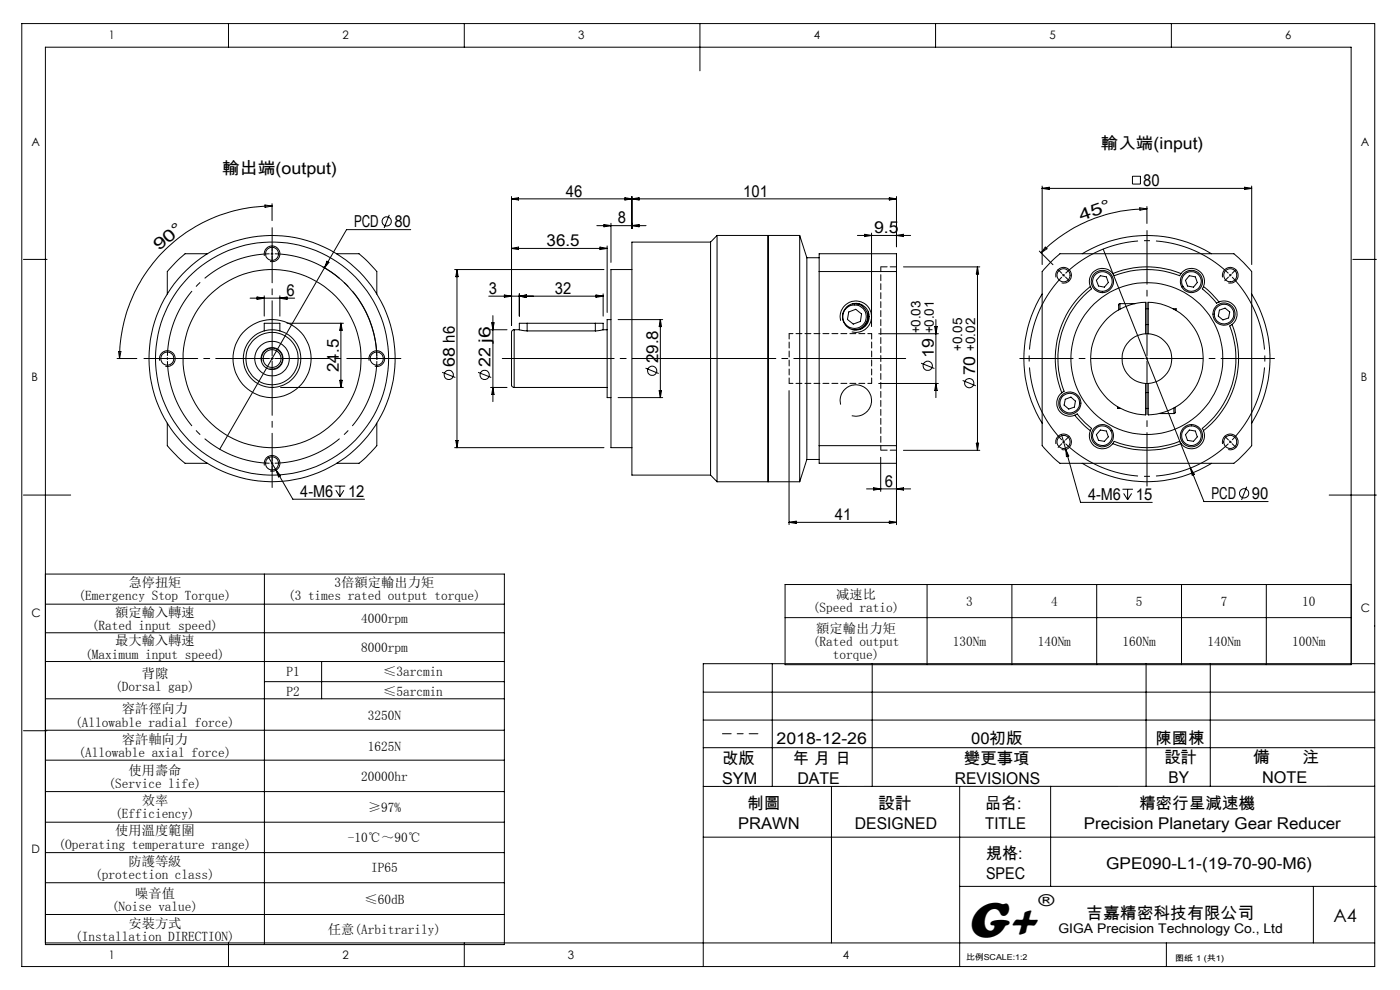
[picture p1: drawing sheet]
<svg xmlns="http://www.w3.org/2000/svg" width="297mm" height="210mm" viewBox="0 0 297 210" stroke-linecap="round" stroke-linejoin="round" font-family="sans-serif">
<g fill="none" stroke="#000" stroke-width=".21">
<path d="M4.6 5h287v200h-287zM48.5 5v5M98.5 5v5M148.5 5v10M198.5 5v5M248.5 5v5M221.1 39.5v16.6M221.1 40h44.4M221.1 40l1.5-.3v.5zM240.2 37.4h1.7v1.6h-1.7zM264 39.7l1.5 .3-1.5 .2zM265.5 39.5v16.6"/>
<path d="M5 55h5M44 53.8h-4.7l-2 1.8-1.8 2v4.8M56.1 54.3a1.67 1.67 0 0 1 1.4-2.1 1.67 1.67 0 0 1 1.9 1.8 1.67 1.67 0 0 1-2.1 1.4M56.2 43.5l1.5 .2-1.5 .3zM57.4 53.9h.6M57.7 43.7a32.3 32.3 0 0 0-32.3 32.4M57.7 43.2v3.6M57.7 53.6v.5M68.4 56.6a22.3 22.3 0 0 1 11.5 19.6M68.8 56.8l-22.2 38.5M69.4 55.4l.4 .3-1 1.1zM71.4 53.8h4.8l1.9 1.8 1.8 2v4.8"/>
<path d="M82.6 45.6l-1.1 2.8M87.1 48.7h-13.6l-4.7 8.1M96.4 57.2h31.7M96.9 57.2v37.8M96.9 57.2l.3 1.5h-.5zM108.5 41.7v27.3M108.5 52.7h20.3M108.5 52.7l1.5-.3v.5zM108.5 42.2l1.5-.3v.5zM108.5 42.2h81.7M126.6 47.9h10.5M127.3 52.4l1.5 .3-1.5 .2z"/>
<path d="M128.1 47.6l1.5 .3-1.5 .2zM128.8 52.2v14.1M129.6 47.4v8.3M132.6 41.9l1.5 .3-1.5 .2zM134.1 57.2h-4.5v37.8h4.5M134.1 41.7v6.8M134.1 47.9l1.5-.3v.5zM134.1 42.2l1.5-.3v.5zM150.7 51.4v49.4M150.7 51.4h-16.6v49.4h16.6M152.1 49.9v52.3M152.1 49.9h17.6"/>
<path d="M152.1 49.9l-1.4 1.5M162.9 49.9v52.3M169.7 49.9v52.3M169.7 49.9l1.5 4.8M171.2 54.7v42.8M171.2 54.7h2.6M173.8 57.6v-3.8h16.4v3.8M173.8 57.6h16.4M173.8 57.6v36.9M181.9 49.9h11.3M183.4 49.7l1.5 .2-1.5 .3zM184.9 49.5v19.8"/>
<path d="M188.7 41.9l1.5 .3-1.5 .2zM190.2 49.9l1.5-.2v.5zM190.2 57.6v36.9M190.2 41.7v10.6M191.7 56.6h16.2M207.4 56.6v38.9M207.4 56.6l.2 1.5h-.5zM220.5 53.3l2.9 2.9M221.8 52.4l.3 .4-1.2 .8zM223.3 55.2l1.6-1.4h36.9l1.9 1.8 1.8 2v36.9l-2.7 2.9-1 .9h-36.9l-2.5-2.3-1.3-1.5v-36.9zM224 58.8a1.67 1.67 0 0 1 1.4-2.1 1.67 1.67 0 0 1 1.9 1.8 1.67 1.67 0 0 1-2.1 1.5M225.4 58.2l.2 .2"/>
<path d="M225.6 58.4l-.2 .2M225.6 58.4l.2 .2M225.8 58.2l-.2 .2M229.6 53.8a26.2 26.2 0 0 1 27.4 0M233.4 58.5l1.3 .2 .4 1.2-.8 1-1.3-.2-.4-1.2zM234 52.8l18.6 46.5M236.1 58a19.1 19.1 0 0 1 14.4 0M236.1 58a2.77 2.77 0 0 0-3.6-.7 2.77 2.77 0 0 0-1.2 3.5M236.1 58l.2 .4a19.8 19.8 0 0 1 14 0l.2-.4M241.8 44.1l1.5 .2-1.5 .3zM243.3 44.3a31.9 31.9 0 0 0-22.4 9.3M243.3 43.8v3.6"/>
<path d="M250.5 58a2.77 2.77 0 0 1 3.6-.7 2.77 2.77 0 0 1 1.2 3.5M252.3 58.5l1.3 .2 .4 1.2-.8 1-1.3-.2-.4-1.2zM259.4 58.8a1.68 1.68 0 0 1 1.4-2.1 1.68 1.68 0 0 1 1.8 1.8 1.68 1.68 0 0 1-2 1.5M287 55h5M24.8 76.1h4.2M25.2 74.6h.4l-.2 1.5zM33.9 76.5a1.68 1.68 0 0 1 1.4-2.1 1.68 1.68 0 0 1 1.9 1.8 1.68 1.68 0 0 1-2.1 1.5M53.1 63.2h9.4M54.5 63l1.6 .2-1.6 .3zM55.6 76.7a2.21 2.21 0 0 1 1.9-2.8 2.21 2.21 0 0 1 2.4 2.3 2.21 2.21 0 0 1-2.8 2M56.1 70.2v-1.6h3.3v1.6M56.1 62.8v4.3"/>
<path d="M59.4 62.8v4.3M59.4 63.2l1.5-.2v.5zM60.9 68.6h11.9M72.3 68.6v13.6M72.3 68.6l.3 1.5h-.5zM78.3 76.5a1.67 1.67 0 0 1 1.5-2.1 1.67 1.67 0 0 1 1.8 1.8 1.67 1.67 0 0 1-2.1 1.5M93.8 79l2.8 1.1M101.4 79l2.8 1.1M103.7 62.8h24.3M104.1 69.9h3.5M104.3 68.5h.5l-.2 1.4zM104.6 66.9v18.3"/>
<path d="M107 62.6l1.5 .2-1.5 .3zM109.1 69.9a.8 .8 0 0 0-.6 1.2v6.2a16.7 16.7 0 0 0 .2 4.7l.4 .2M109.1 69.9v12.3M110.2 62.3v4.8M110.2 62.8l1.5-.2v.5zM110.2 69.9l1.6 .3M111.8 68.6h-1.6v1.3h-1.1M111.8 68.6h14.5M111.8 70.2h14.5M111.8 68.6v1.6M126.3 68.6h1.7v1.3h.8M126.3 68.6v1.6"/>
<path d="M126.4 62.6l1.6 .2-1.6 .3zM127.9 69.9l-1.6 .3M128 62.3v4.8M129.6 67.8h-.8v16.5h.8M131.1 67.8h9.5M136.9 78.1l2.8 1.1M140.1 67.8v16.5M140.1 67.8l.2 1.5h-.5zM178.3 68a3.3 3.3 0 0 1 3-4.2 3.3 3.3 0 0 1 3.6 3.7 3.3 3.3 0 0 1-4.2 2.9M180.1 66.2l1.4-.6 1.3 1-.3 1.6-1.5 .5-1.2-.9zM180.9 64.4a2.77 2.77 0 0 1 3.2 2.8 2.77 2.77 0 0 1-3.2 2.7M180.9 64.4h.1"/>
<path d="M181.6 64.4h.6M184.2 66.1a3.2 3.2 0 0 1-1.7 3.7M186.4 70.8h12.7M195.4 77l2.8 1.2M198.3 69.3h.5l-.3 1.5zM198.5 67.8v16.5M221.1 62.4a26.1 26.1 0 0 0 0 27.4M231.3 60.8a19.5 19.5 0 0 0-6.1 22.5M231.3 60.8l.2 .4a19.3 19.3 0 0 0-5.8 21.8l-.5 .3M237.6 64.4l-.3 .2v1.1M237.6 64.4v1.2M237.6 64.4h3"/>
<path d="M240.6 64.4h.1M243 70.8v-6.7a11.9 11.9 0 0 0-11.6 12 11.9 11.9 0 0 0 11.6 11.9v-6.7M243 70.8a5.3 5.3 0 0 0-5 5.3 5.3 5.3 0 0 0 5 5.2M243 70.8h.6M243 68.9h.6M243 65.5h.6M243.6 70.8a5.3 5.3 0 0 1 5 5.3 5.3 5.3 0 0 1-5 5.2M243.6 70.8v-6.7a11.9 11.9 0 0 1 11.6 12 11.9 11.9 0 0 1-11.6 11.9v-6.7M248.9 65.5h.6v.4M255.3 60.8l1.8 1.5 1.5 1.8M255.3 60.8l-.2 .5 1.6 1.4 1.4 1.6 .5-.2M258.6 64.1a2.78 2.78 0 0 1 3.5 1.1 2.78 2.78 0 0 1-.7 3.6"/>
<path d="M258.7 65.8l1.2-.4 1 .8-.3 1.2-1.2 .5-1-.8zM261.4 68.8a19.5 19.5 0 0 1-6.1 22.6M261.4 68.8l-.5 .3a19.3 19.3 0 0 1-5.8 21.8l.2 .5M265.5 62.4a26.1 26.1 0 0 1 0 27.4M35.5 89.8v4.7l2.2 2.5 1.6 1.3h4.7M56.1 98.7a1.67 1.67 0 0 1 1.4-2.1 1.67 1.67 0 0 1 1.9 1.8 1.67 1.67 0 0 1-2.1 1.5M56.9 96.8l1.7 2.9M57.7 82.2h.3M58.6 99.7l3.5 6.2h15.2M58.6 99.7l.9 1.2-.4 .3zM59.5 82.2h13.3M72.1 80.7h.5l-.3 1.5z"/>
<path d="M79.9 89.8v4.7l-2.2 2.5-1.5 1.3h-4.8M96.4 95h31.7M96.7 93.4h.5l-.3 1.6zM104.1 82.2h3.5M104.6 82.2l.2 1.5h-.5zM109.1 82.2h19.7M131.1 84.3h9.5M139.8 82.9h.5l-.2 1.4zM167.4 82.9v28.4M171.2 97.5l-1.5 4.7M171.2 97.5h2.6M173.8 94.5v3.8h16.4v-3.8"/>
<path d="M173.8 94.5h16.4M178.3 85.8a3.3 3.3 0 0 1 3-4.2 3.3 3.3 0 0 1 3.6 3.6 3.3 3.3 0 0 1-4.2 3M186.4 81.3h12.7M186.8 97v7.2M190.2 97v14.3M191.7 95.5h16.2M198.5 81.3l.3 1.5h-.5zM204.2 80.7l2.8 1.1M207.1 94h.5l-.2 1.5zM224 94.2a1.67 1.67 0 0 1 1.4-2.1 1.67 1.67 0 0 1 1.9 1.8 1.67 1.67 0 0 1-2.1 1.4M225.2 92.1l.9 3.2M225.2 83.3a2.77 2.77 0 0 0-.7 3.6 2.77 2.77 0 0 0 3.5 1.2"/>
<path d="M226 84.7l1.2-.5 .9 .9-.2 1.3-1.2 .4-1-.9zM226.1 95.3l3.1 11.3h15.2M226.1 95.3l.6 1.4-.5 .2zM228 88.1l2 2.1 1.3 1.2M228 88.1l.5-.3 1.4 1.6 1.7 1.5-.3 .5M229.6 98.3a26 26 0 0 0 27.4 0M231.3 91.4a2.77 2.77 0 0 0 1.2 3.4 2.77 2.77 0 0 0 3.6-.7M233.4 91.2l1.3 .2 .4 1.3-.8 .9-1.3-.2-.4-1.2zM236.1 94.1a19.6 19.6 0 0 0 14.4 0M236.1 94.1l.2-.4a19.8 19.8 0 0 0 14 0l.2 .4M237.1 86.2v.4h.6M243 81.3h.6"/>
<path d="M243 83.3h.6M243 86.6h.6M246 87.7h3M249 86.6v1.1M249.3 86.4v1.1l-.3 .2M252.3 91.2l1.3 .2 .4 1.3-.8 .9-1.3-.2-.4-1.2zM252.6 99.3l2.8 7.1h13.6M252.6 99.3l.8 1.3-.5 .2zM255.3 91.4a2.77 2.77 0 0 1-1.2 3.4 2.77 2.77 0 0 1-3.6-.7M259.4 94.2a1.68 1.68 0 0 1 1.4-2.1 1.68 1.68 0 0 1 1.8 1.7 1.68 1.68 0 0 1-2 1.5M5 105h10M71 103.1h2.2"/>
<path d="M71.3 104l.8 1.3M72.1 103.1v2.2M73 104l-.9 1.3M150.7 100.8l1.4 1.4M152.1 102.2h17.6M167.4 110.8h22.8M167.4 110.8l1.5-.2v.4zM183.8 103.7h9.4M185.3 103.5l1.5 .2-1.5 .3zM188.7 110.6l1.5 .2-1.5 .2zM190.2 103.7l1.5-.2v.5zM238.1 103.8h2.2"/>
<path d="M238.4 104.7l.8 1.3M239.2 103.8v2.2M240.1 104.7l-.9 1.3M264.5 103.2l-1.1 2.8M282 105h10M9.6 128.2h97.4M9.6 134.2h97.4M9.6 121.8h97.4v78.6h-97.4v-190.4h277l.1 131h-120.2v-17h120.2M56.1 121.8v78.6M166.5 131h120.2M196.7 124v17M214.7 124v17"/>
<path d="M232.7 124v17M250.6 124v17M268.6 124v17M5 155h5M9.6 140.3h97.4M9.6 148.2h97.4M9.6 154.9h97.4M56.1 144.6h50.9M68.2 140.3v7.9M149.2 152.7h142.4M149.2 146.8h142.4M149.2 158.6h142.4"/>
<path d="M163.8 140.8v26M185 140.8v26M243.1 140.8v26M256.8 140.8v26M291.6 140.8h-142.4v64.2M9.6 161.2h97.4M9.6 167.9h97.4M9.6 174.4h97.4M149.2 177.6h142.4M176.4 166.8v33.2M203.6 166.8v38.2M222.9 166.8v21.2"/>
<path d="M291.6 166.8h-142.4M9.6 180.9h97.4M9.6 187.2h97.4M9.6 194h97.4M203.6 188h88.4M278.6 188v12M9.6 200h282M48.5 200v5M98.5 200v5M247.4 200v5"/>
<circle cx="57.7" cy="53.8" r="1.39"/>
<circle cx="82" cy="47" r=".98"/>
<circle cx="225.6" cy="58.4" r="1.39"/>
<circle cx="233.9" cy="59.7" r="2.37"/>
<circle cx="233.9" cy="59.7" r="2.09"/>
<circle cx="252.8" cy="59.7" r="2.35"/>
<circle cx="252.8" cy="59.7" r="2.07"/>
<circle cx="261" cy="58.4" r="1.4"/>
<circle cx="35.5" cy="76.1" r="1.39"/>
<circle cx="57.7" cy="76.1" r="5.6"/>
<circle cx="57.7" cy="76.1" r="2.34"/>
<circle cx="57.7" cy="76.1" r="6.1"/>
<circle cx="57.7" cy="76.1" r="24.7"/>
<circle cx="57.7" cy="76.1" r="18.9"/>
<circle cx="57.7" cy="76.1" r="3.7"/>
<circle cx="57.7" cy="76.1" r="1.9"/>
<circle cx="57.7" cy="76.1" r="26.1"/>
<circle cx="57.7" cy="76.1" r="8.3"/>
<circle cx="79.9" cy="76.1" r="1.39"/>
<circle cx="95.2" cy="79.5" r=".98"/>
<circle cx="102.8" cy="79.5" r=".98"/>
<circle cx="138.3" cy="78.7" r=".98"/>
<circle cx="181.3" cy="67.2" r="2.49"/>
<circle cx="181.6" cy="67.2" r="2.84"/>
<circle cx="196.8" cy="77.6" r=".99"/>
<circle cx="243.3" cy="76.1" r="16.1"/>
<circle cx="259.7" cy="66.6" r="2.36"/>
<circle cx="259.7" cy="66.6" r="2.08"/>
<circle cx="57.7" cy="98.3" r="1.39"/>
<circle cx="205.6" cy="81.3" r=".98"/>
<circle cx="225.6" cy="93.7" r="1.4"/>
<circle cx="226.9" cy="85.5" r="2.37"/>
<circle cx="227" cy="85.5" r="2.07"/>
<circle cx="233.9" cy="92.4" r="2.07"/>
<circle cx="233.9" cy="92.4" r="2.36"/>
<circle cx="252.7" cy="92.4" r="2.36"/>
<circle cx="252.8" cy="92.4" r="2.09"/>
<circle cx="261" cy="93.7" r="1.39"/>
<circle cx="263.9" cy="104.7" r=".98"/>
</g>
<path d="M261 58.4l-.2-.2M261 58.4l.2 .2M35.5 76v.3M35.5 76v-.2M80 76v-.2M80 76v.3M57.7 98.3h.3M57.7 98.3h-.2M225.6 93.7l.2 .2M225.6 93.7l-.1-.2M261 93.7l.2-.2M261 93.7l-.2 .2" fill="none" stroke="#000" stroke-width=".21" stroke-dasharray="30.5 1.3 1.3 1.3" stroke-linecap="butt"/>
<path d="M225.3 58.8a25 25 0 0 0 0 34.5M260.6 58a25 25 0 0 0-34.6 0M226 94.1a25 25 0 0 0 34.6 0M261.4 93.3a25 25 0 0 0 0-34.5" fill="none" stroke="#000" stroke-width=".21" stroke-dasharray="30.5 1.3 1.3 1.3" stroke-dashoffset="13.3" stroke-linecap="butt"/>
<path d="M57.2 53.8a22.2 22.2 0 0 0-21.7 21.7M35.5 76.6a22.2 22.2 0 0 0 21.7 21.7M79.9 75.5a22.2 22.2 0 0 0-21.6-21.7M58.3 98.3a22.2 22.2 0 0 0 21.6-21.7" fill="none" stroke="#000" stroke-width=".21" stroke-dasharray="30.5 1.3 1.3 1.3" stroke-dashoffset="15.5" stroke-linecap="butt"/>
<path d="M106.6 76h85.5" fill="none" stroke="#000" stroke-width=".21" stroke-dasharray="30.5 1.3 1.3 1.3" stroke-dashoffset="6.7"/>
<path d="M153.3 155.6h7.5" fill="none" stroke="#000" stroke-width=".21" stroke-dasharray="30.5 1.3 1.3 1.3" stroke-dashoffset="28.6"/>
<path d="M186.9 95.5v-38.9" fill="none" stroke="#000" stroke-width=".21" stroke-dasharray="1.3 .6" stroke-dashoffset=".2"/>
<path d="M190.2 56.6h-3.3M186.9 95.5h3.3" fill="none" stroke="#000" stroke-width=".21" stroke-dasharray="1.3 .6" stroke-dashoffset="-.1"/>
<path d="M167.4 81.3v-10.5M184.9 81.3v-10.5" fill="none" stroke="#000" stroke-width=".21" stroke-dasharray="1.3 .6" stroke-dashoffset=".1"/>
<path d="M184.9 70.8h-17.5M167.4 81.3h17.5" fill="none" stroke="#000" stroke-width=".21" stroke-dasharray="1.3 .6" stroke-dashoffset=".5"/>
<g fill="none" stroke="#000" stroke-width=".21" stroke-dasharray="30.5 1.3 1.3 1.3">
<path d="M57.7 53.3v-1.1M57.7 54.4v1.1M225.3 58l-.8-.8M226 58.8l.8 .7M260.6 58.8l-.8 .7M261 58.4l.2-.2M261 58.4l-.2 .2M261.4 58l.8-.8M35 76h-1.2M35.5 76h-.3M35.5 76h.3M36.1 76h1.1"/>
<path d="M57.7 76v-.2M57.7 76h-.2M57.7 76v.3M57.7 76h.3M79.4 76h-1.1M80 76h.2M80 76h-.3M80.5 76h1.1M243.3 76v-.2M243.3 76h-.3M243.3 76v.3M243.3 76h.3"/>
<path d="M57.7 98.3v.2M57.7 98.3v-.3M57.7 98.8v1.1M57.7 97.7v-1.1M225.3 94.1l-.8 .8M225.6 93.7l-.1 .2M225.6 93.7l.2-.2M226 93.3l.8-.8M260.6 93.3l-.8-.8M261 93.7l.2 .2M261 93.7l-.2-.2M261.4 94.1l.8 .8"/>
</g>
<path d="M57.2 76h-26.7M243.3 75.5v-26.6M243.3 76.6v26.5M243.9 76h26.5" fill="none" stroke="#000" stroke-width=".21" stroke-dasharray="30.5 1.3 1.3 1.3" stroke-dashoffset="19.1"/>
<path d="M242.8 76h-26.5" fill="none" stroke="#000" stroke-width=".21" stroke-dasharray="30.5 1.3 1.3 1.3" stroke-dashoffset="19.2"/>
<path d="M57.7 75.5v-27.2" fill="none" stroke="#000" stroke-width=".21" stroke-dasharray="30.5 1.3 1.3 1.3" stroke-dashoffset="18.8"/>
<path d="M57.7 76.6v26.8M58.3 76h26.7" fill="none" stroke="#000" stroke-width=".21" stroke-dasharray="30.5 1.3 1.3 1.3" stroke-dashoffset="19"/>
<text font-size="11" x="205.1" y="198.7">G+</text>
<text font-size="3.9" x="282.9" y="195.5">A4</text>
<g font-size="3.5">
<text x="233.5" y="31.6">輸入端(input)</text>
<text x="47.1" y="36.8">輸出端(output)</text>
<text x="120.1" y="41.7">46</text>
<text x="157.7" y="41.7">101</text>
<text x="242.5" y="39.4">80</text>
<text x="131.1" y="47.4">8</text>
<text x="229.3" y="46.8" transform="rotate(-19 229.3 46.8)">4 5 °</text>
<text x="33.7" y="53.3" transform="rotate(-41 33.7 53.3)">9 0 °</text>
<text x="75.1" y="48.2">PCD</text>
<text x="83.7" y="48.2">80</text>
<text x="116" y="52.2">36.5</text>
<text x="185.4" y="49.4">9.5</text>
<text x="60.8" y="62.8">6</text>
<text x="103.7" y="62.3">3</text>
<text x="117.7" y="62.3">32</text>
<text x="96.5" y="77.9" transform="rotate(-90 96.5 77.9)">68 h6</text>
<text x="104.1" y="77.9" transform="rotate(-90 104.1 77.9)">22 j6</text>
<text x="139.6" y="77" transform="rotate(-90 139.6 77)">29.8</text>
<text x="198.1" y="76" transform="rotate(-90 198.1 76)">19</text>
<text x="71.9" y="78.9" transform="rotate(-90 71.9 78.9)">24.5</text>
<text x="206.9" y="79.6" transform="rotate(-90 206.9 79.6)">70</text>
<text x="63.7" y="105.4">4-M6</text>
<text x="73.8" y="105.4">12</text>
<text x="187.7" y="103.2">6</text>
<text x="230.8" y="106.1">4-M6</text>
<text x="241" y="106.1">15</text>
<text x="257" y="105.9">PCD</text>
<text x="265.6" y="105.9">90</text>
<text x="177.1" y="110.3">41</text>
<text x="220.3" y="192.2">®</text>
<text x="230.5" y="194.8">吉嘉精密科技有限公司</text>
</g>
<g font-size="3.4">
<text x="164.8" y="157.8">2018-12-26</text>
<text x="206" y="157.8">00初版</text>
<text x="245.2" y="157.8">陳國棟</text>
<text x="247" y="161.8">設計</text>
<text x="265.8" y="161.8">備</text>
<text x="276.3" y="161.8">注</text>
<text x="153.2" y="162.1">改版</text>
<text x="153.2" y="166.4">SYM</text>
<text x="168.2" y="162.1">年 月 日</text>
<text x="169.2" y="166.4">DATE</text>
<text x="202.6" y="166.4">REVISIONS</text>
<text x="204.5" y="162.1">變更事項</text>
<text x="247.9" y="166.1">BY</text>
<text x="267.7" y="166.1">NOTE</text>
<text x="158.5" y="171.6">制圖</text>
<text x="186.3" y="171.6">設計</text>
<text x="209" y="171.6">品名:</text>
<text x="241.6" y="171.6">精密行星減速機</text>
<text x="156.6" y="175.9">PRAWN</text>
<text x="181.4" y="175.9">DESIGNED</text>
<text x="209" y="175.9">TITLE</text>
<text x="229.9" y="175.9">Precision Planetary Gear Reducer</text>
<text x="209.2" y="182.2">規格:</text>
<text x="234.7" y="184.2">GPE090-L1-(19-70-90-M6)</text>
<text x="209.2" y="186.5">SPEC</text>
</g>
<g font-size="2.8">
<text x="195.3" y="70.7" transform="rotate(-90 195.3 70.7)">+0.03</text>
<text x="198.1" y="70.7" transform="rotate(-90 198.1 70.7)">+0.01</text>
<text x="204.1" y="74.4" transform="rotate(-90 204.1 74.4)">+0.05</text>
<text x="206.9" y="74.4" transform="rotate(-90 206.9 74.4)">+0.02</text>
<text x="27.2" y="124.6">急停扭矩</text>
<text x="71" y="124.6">3倍額定輸出力矩</text>
<text x="16.7" y="127.4">(Emergency Stop Torque)</text>
<text x="24.4" y="130.8">額定輸入轉速</text>
<text x="61.1" y="127.4">(3 times rated output torque)</text>
<text x="172.4" y="129.9">(Speed ratio)</text>
<text x="177.4" y="127.1">减速比</text>
<text x="205" y="128.5">3</text>
<text x="223" y="128.5">4</text>
<text x="241" y="128.5">5</text>
<text x="259" y="128.5">7</text>
<text x="276.3" y="128.5">10</text>
<text x="19.5" y="133.6">(Rated input speed)</text>
<text x="24.4" y="136.9">最大輸入轉速</text>
<text x="76.6" y="132.2">4000rpm</text>
<text x="172.4" y="137">(Rated output</text>
<text x="173.1" y="134.2">額定輸出力矩</text>
<text x="202.1" y="137">130Nm</text>
<text x="220.1" y="137">140Nm</text>
<text x="238.1" y="137">160Nm</text>
<text x="256.1" y="137">140Nm</text>
<text x="274.1" y="137">100Nm</text>
<text x="18.1" y="139.7">(Maximum input speed)</text>
<text x="30.1" y="143.9">背隙</text>
<text x="60.8" y="143.5">P1</text>
<text x="76.6" y="138.3">8000rpm</text>
<text x="81.3" y="143.5">≤3arcmin</text>
<text x="176.7" y="139.8">torque)</text>
<text x="24.4" y="146.7">(Dorsal gap)</text>
<text x="60.8" y="147.6">P2</text>
<text x="81.3" y="147.6">≤5arcmin</text>
<text x="16" y="154.1">(Allowable radial force)</text>
<text x="25.8" y="151.3">容許徑向力</text>
<text x="78" y="152.7">3250N</text>
<text x="16.7" y="160.7">(Allowable axial force)</text>
<text x="25.8" y="157.8">容許軸向力</text>
<text x="78" y="159.2">1625N</text>
<text x="23" y="167.2">(Service life)</text>
<text x="27.2" y="164.4">使用壽命</text>
<text x="76.6" y="165.8">20000hr</text>
<text x="24.4" y="173.6">(Efficiency)</text>
<text x="30.1" y="170.7">效率</text>
<text x="78" y="172.2">≥97%</text>
<text x="24.4" y="177.2">使用溫度範圍</text>
<text x="73.8" y="178.6">-10℃～90℃</text>
<text x="12.4" y="180">(Operating temperature range)</text>
<text x="27.2" y="183.6">防護等級</text>
<text x="78.7" y="185.1">IP65</text>
<text x="20.2" y="186.5">(protection class)</text>
<text x="28.7" y="190.4">噪音值</text>
<text x="77.3" y="191.8">≤60dB</text>
<text x="23.7" y="193.2">(Noise value)</text>
<text x="27.2" y="196.8">安裝方式</text>
<text x="224.5" y="197.8">GIGA Precision Technology Co., Ltd</text>
<text x="16" y="199.6">(Installation DIRECTION)</text>
<text x="69.6" y="198.2">任意(Arbitrarily)</text>
</g>
<g font-size="2.5">
<text x="23.1" y="8.4">1</text>
<text x="72.7" y="8.4">2</text>
<text x="122.7" y="8.4">3</text>
<text x="172.7" y="8.4">4</text>
<text x="222.7" y="8.4">5</text>
<text x="272.7" y="8.4">6</text>
<text x="6.7" y="30.9">A</text>
<text x="288.7" y="30.9">A</text>
<text x="6.7" y="80.9">B</text>
<text x="288.7" y="80.9">B</text>
<text x="6.7" y="130.9">C</text>
<text x="288.7" y="129.9">C</text>
<text x="6.7" y="180.9">D</text>
<text x="23.1" y="203.4">1</text>
<text x="72.7" y="203.4">2</text>
<text x="120.5" y="203.4">3</text>
<text x="178.8" y="203.4">4</text>
</g>
<g font-size="1.7">
<text x="204.9" y="203.7">比例SCALE:1:2</text>
<text x="249.3" y="203.8">图纸 1 (共1)</text>
</g>
</svg>
